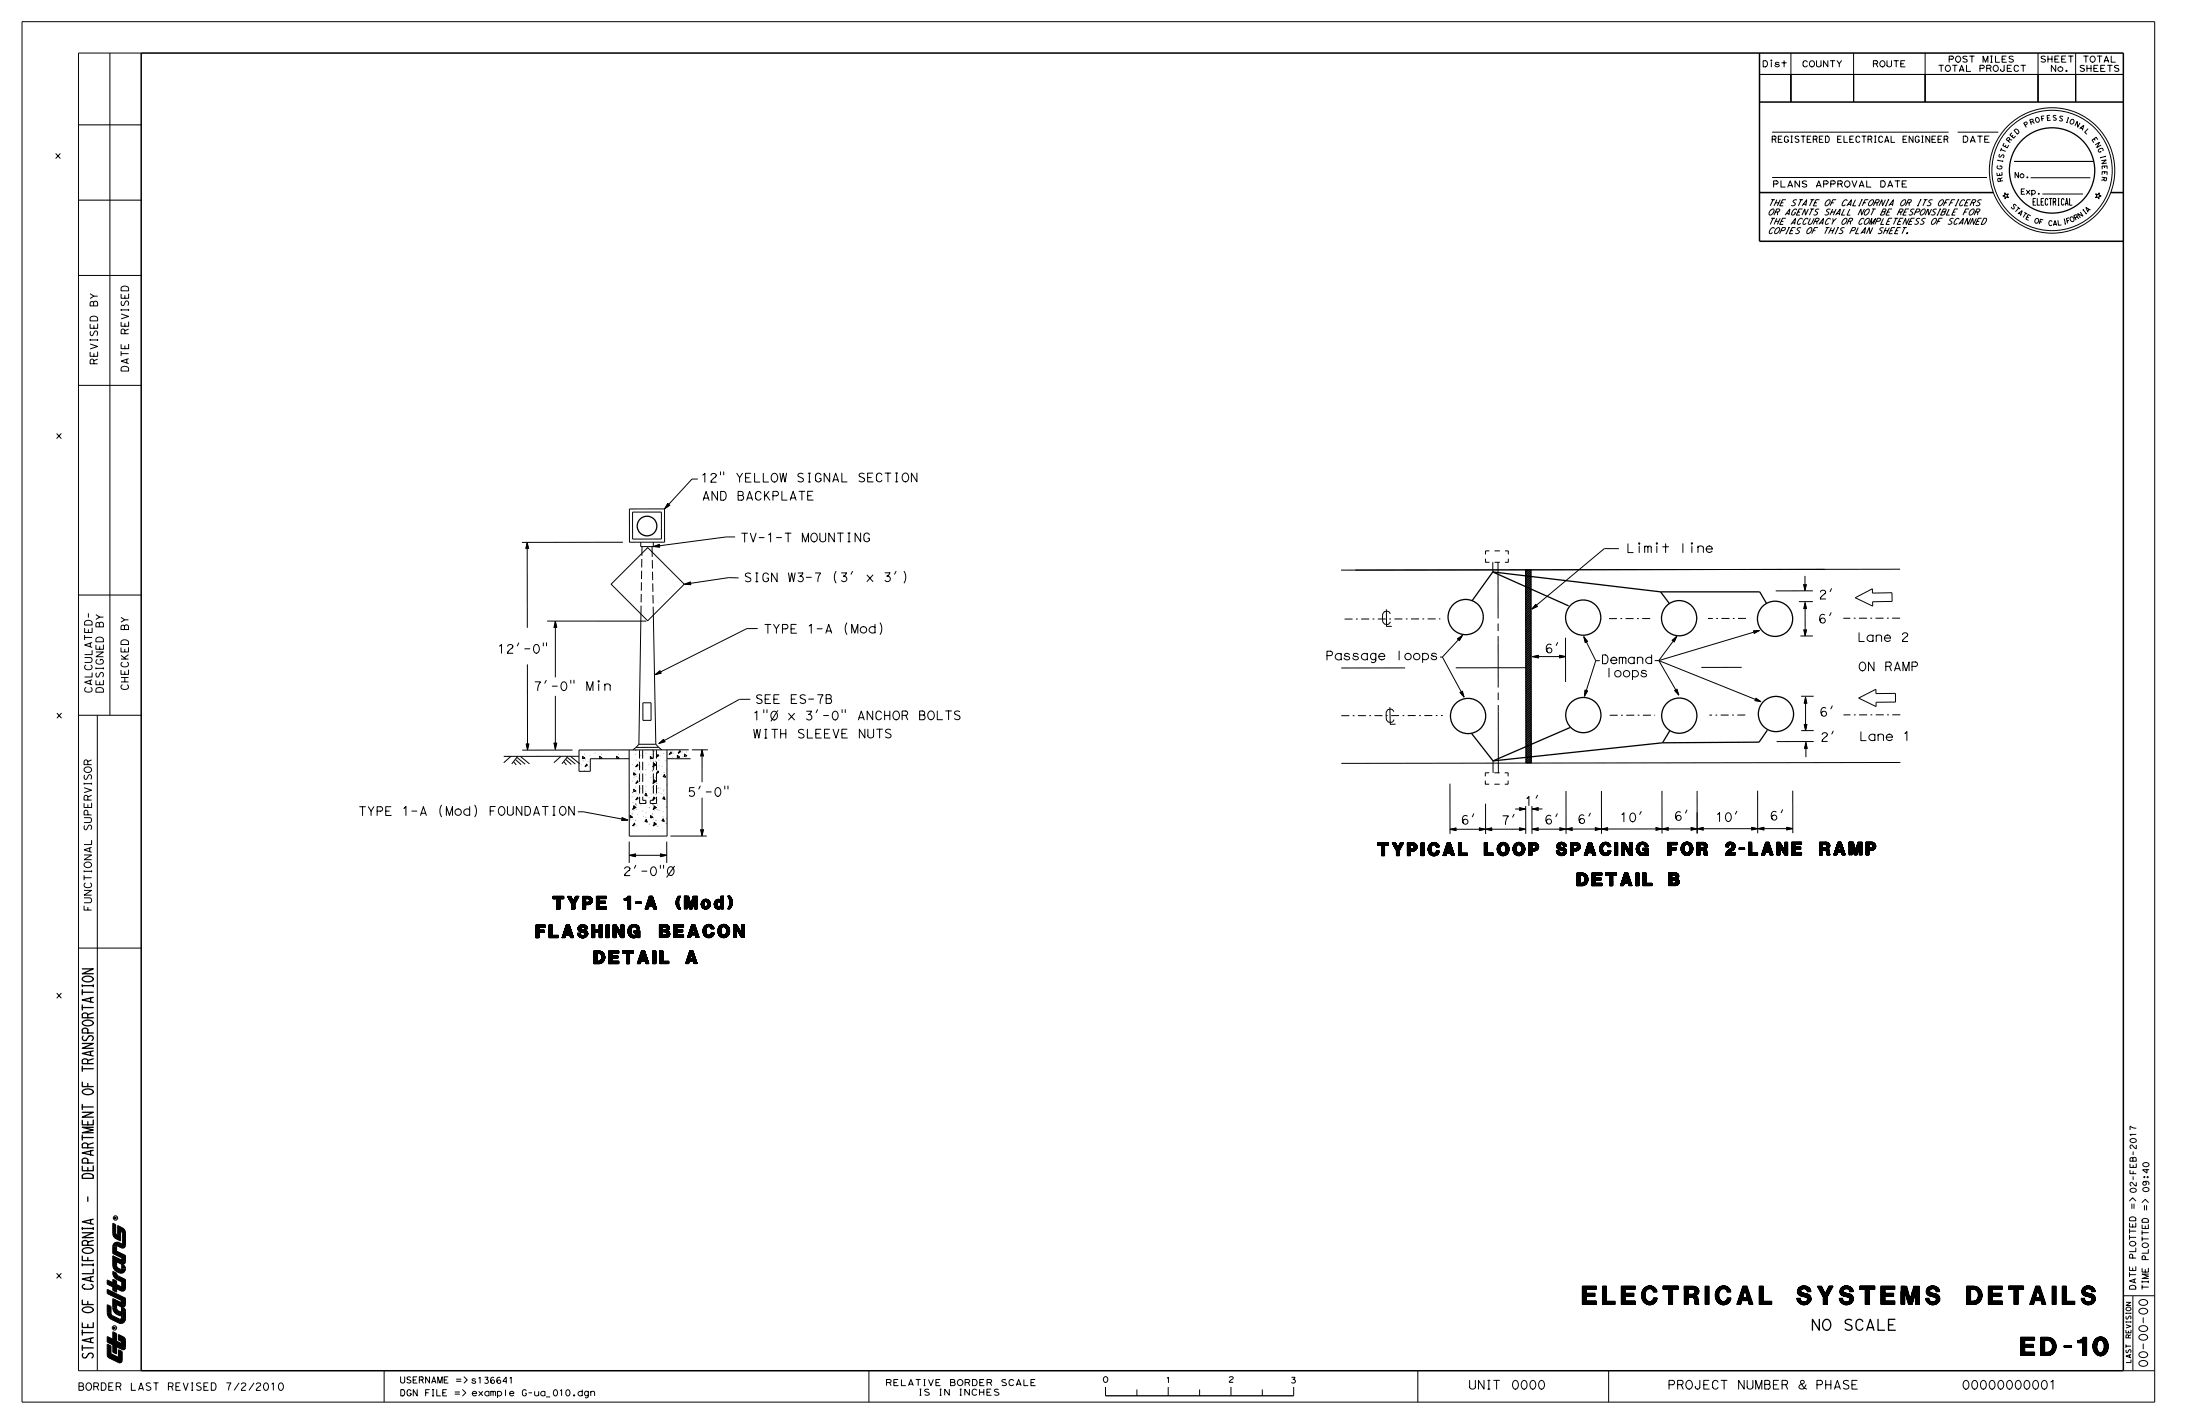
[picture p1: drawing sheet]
<svg xmlns="http://www.w3.org/2000/svg" width="432mm" height="279mm" viewBox="0 0 432 279" stroke-linecap="round" stroke-linejoin="round" font-family="sans-serif">
<g fill="none" stroke="#000" stroke-width=".2">
<path d="M4.3 4.3h418.6v270.8h-418.6zM21.6 10.4v129.9M27.7 10.4h-12.3v258.6h12.3M347.7 12.2v.9M351.5 10.4v9.6M363.8 10.4v9.6M377.8 10.4v9.6M400 10.4v9.6M407.4 10.4v9.6M416.8 14.6h-71.5v5.4h71.5M15.4 24.5h12.3M15.4 39.3h12.3"/>
<path d="M347.8 25.9h34.6M347.8 34.8h42.2M384.2 25.9h8M393.5 37.8l.3 .4 .4-.2-.3 .4 .3 .4-.4-.2-.3 .4v-.4l-.4-.2 .4-.1zM395.3 31.7h15.6M398.6 34.9h11.7M400.9 38.1h7.9M411.3 38l.4 .2 .3-.4v.5l.4 .2-.4 .1v.4l-.3-.3-.4 .1 .3-.4zM15.4 54h12.3M15.4 75.6h12.3M123.5 99.9h6.9v6.5h-6.9zM131.1 98.7l.1 .3 .3 .1-1.1 .8z"/>
<path d="M131.1 98.8l-.5 .8M131.1 98.9l-.3 .5 .5-.3M131.2 99l-.2 .2 .3-.2M131.4 99.1l-.8 .5M137 94h-1.2l-5.4 5.9M141.4 92.6v.6M142 92.6v.6M15.4 116.8h12.3M103.3 107.6l.2-.6 .1 .6M103.5 106.7l-.2 .9M103.5 106.4v16.8M103.5 106.4l.3 1.3-.3-.2-.3 .2z"/>
<path d="M103.5 106.7l.2 .9M103.5 107.5v-.2l-.1 .2M119.9 114.6l7.2-7.2 7.2 7.2-7.2 7.2zM122.3 106.4h-19.9M124.2 100.5h5.6v5.3h-5.6zM125.8 106.4v.8h2.4M126 107.2v1.4M128 107.2v1.1M128.2 106.4v.8M128.2 107.2l1.3-.4-.2 .3 .2 .3zM129.4 107l-.3 .1 .3 .1M129.4 107l-.6 .2h.6"/>
<path d="M129.4 106.9l-.9 .3 1 .1M134.3 114.6l1.2-.4-.1 .3 .2 .2zM135.4 114.4l-.2 .1h.3M135.5 114.3l-.6 .2 .6 .1M135.5 114.2l-.9 .4 1 .1M144.3 105.4h-1.8l-14.3 1.8M145 113.4l-2-.1-8.7 1.3M164.1 112.1a2.17 2.17 0 0 0 0 2.3M167.3 112.1l-.3 .6M175.9 112.1l-.3 .6M177.5 112.1a2.16 2.16 0 0 1 0 2.3M272.1 119.5v3.4h1.1"/>
<path d="M291.6 109.6v.7h.7M292.3 108.1h-.7v.7M293 110.3v1.9M293.3 108.1h1.1M293.3 110.3h1.1M294 110.3v11.1M295.4 108.1h.6v.7M296 109.6v.7h-.6M301.5 118.5v.3l.3 .2-1.1 .5zM301.5 118.6l-.6 .7 .8-.4M301.5 118.7l-.4 .5 .6-.3M301.5 118.8l-.2 .2 .3-.1"/>
<path d="M317.8 107.7l-2.9-.1-14.2 11.9M321.7 107.2v1.2M325.2 107.2v1.2M332.1 107.2v1.2M354 114.6l.3 .2 .2-.2-.2 1.3zM354.1 114.7l.2 .6 .1-.6M354.2 119.4l.1-.6 .1 .6M354.3 113v2.9M354.3 118.2v6.6M354.3 118.5l-.2 .9M354.3 118.2l.3 1.3-.3-.2-.3 .2zM354.3 118.5l.2 .9"/>
<path d="M354.3 114.8v.2l-.1-.2M354.4 119.3l-.1-.2-.1 .2M354.5 114.7l-.2 .9-.2-.9M355.8 115.9h-7.3M355.8 118h-2.7M359.5 115.5l-.3 .6M364.1 117.3l3.4-1.8v.9l3.8-.1 .1 1.7-3.9 .1 .1 .8zM372.9 111.7l-109.7 .2M101.8 126.1l-.3 .6M103.5 130.4v16.8M106.6 126.1v.6M107.2 133.5l-.3 .6"/>
<path d="M107.3 126.1v.6M107.4 121.9h19.5M108.9 123.1l.1-.6 .1 .6M109 121.9v11M109 136.5v10.5M109 121.9l.3 1.3-.3-.2-.3 .2zM109 122.2l-.2 .9M109 122.2l.2 .9M109.1 123l-.1-.2-.1 .2M112 133.5v.6M112.7 133.5v.6M117.5 134.2v1.3"/>
<path d="M118.7 134.5l.4-.3 .6 .1 .1 1.2M118.7 134.2v1.3M125.8 120.5l-.4 25.5M126.2 137.9h1.6v3.4h-1.6zM128.2 120.7l.5 25.3M128.6 132.4l1-.8-.1 .3 .3 .2zM129.5 131.8l-.2 .2 .3-.1M129.6 131.7l-.5 .4 .6-.1M129.6 131.7l-.8 .6 .9-.3M147.3 137.2h-2.2l-15.8 8.7M148.7 123.3h-2.1l-18 9.1M149.9 139.3v.5"/>
<path d="M150.5 139.2v.6M152.7 139.4l-1.4 2.1M160.5 139.2l-.3 .6M165.3 139.2v.6M165.9 139.2v.6M166.2 122.2a2.17 2.17 0 0 0 0 2.3M172.7 122.2a2.16 2.16 0 0 1 .1 2.3M188.3 139.6a.56 .56 0 0 0-.6-.1 .56 .56 0 0 0-.3 .5l.5 .3a.45 .45 0 0 1 .5 .3 .45 .45 0 0 1-.2 .6h-.5l-.3-.2M272.8 138.8l.1 3.3h1M272.9 120.4a.8 .8 0 0 0-1.2-.4l-.3 .5-.1 .5 .1 1 .3 .5a.81 .81 0 0 0 1.2-.5M273.6 139.6a.8 .8 0 0 0-1.2-.4l-.3 .5v.5v1.1l.4 .4a.8 .8 0 0 0 1.1-.5M275.8 131l-12.6 .1"/>
<path d="M282.6 128.9h.5M283.1 128.9l4.3 7.9M286 125.4l1.1-.7-.7 1.1-.1-.3zM286.1 125.4l.8-.5-.5 .8M286.2 125.4l.5-.3-.3 .5M286.2 125.4l.3-.1-.2 .2M286.5 135.8h.3l.2-.2 .4 1.2zM286.9 135.8l.1 .2-.2-.2M286.9 135.7l.2 .6-.4-.5M287 135.6l.2 .9-.6-.7M287.1 124.7l-4 4.2M294 122.3v1.5"/>
<path d="M294 124.8l.1 10.1M294.1 135.9v1.5M294.1 138.3v13.4M299.6 131h-13.9M300.8 128.8l1.2-.2-.2 .2 .2 .3zM301.9 128.8h-.3l.3 .1M301.9 128.7l-.6 .1 .6 .2M302 128.6l-1 .2 1 .2M305.7 126.1l-.3 .5M306 128.5l1.3 .3-1.3 .3 .2-.3zM306.1 128.6l.9 .2-.9 .2M306.1 128.7l.6 .1-.6 .2"/>
<path d="M306.2 128.8h.2l-.2 .1M307.3 125.1v8.7M307.3 128.8h-6.5M310.8 124.9l2.4 4.7M310.8 124.9l.9 1h-.4l-.2 .3zM311 125.2l.2 .9M311 125.2l.6 .7M311.1 135.4l.2 .2 .3-.1-.6 1.1zM311.2 135.4l-.1 1 .4-.9M311.2 135.5v.6l.3-.5M311.3 135.5l-.1 .3 .2-.2M311.4 125.9l-.2-.2 .1 .2"/>
<path d="M311.5 125.9l-.4-.5 .1 .6M313.2 129.6l-2.2 7M313.2 129.6h.8M325.6 129.6l20 8.1M325.6 129.6l3.9 6.8M325.6 129.6h-.8M328.1 125.7l1-.9-.5 1.2-.1-.3zM328.2 125.7l.7-.6-.3 .8M328.3 125.7l.5-.4-.3 .6M328.4 125.7l.2-.2-.1 .3M328.6 135.4l.4 .1 .1-.3 .4 1.2zM329 135.4l.1 .2-.2-.1"/>
<path d="M329 135.3l.2 .6-.4-.5M329.1 135.2l.3 .9-.7-.6M329.1 124.8l-3.5 4.8M341.8 130.9l-7.9 .1M344.1 123.8l1.3-.1-1.1 .6v-.3zM344.2 123.8h.9l-.8 .4M344.2 123.9h.6l-.5 .2M344.3 124l.2-.1-.2 .2M344.5 137.4l.9 .2M344.6 137l1 .7-1.2-.2 .2-.2zM344.6 137l.8 .6M344.6 137.1l.5 .4-.6-.1"/>
<path d="M344.6 137.2l.2 .2-.2-.1M345.4 123.7l-19.8 5.9M354 123.5l.3 .2 .3-.2-.3 1.3zM354.2 123.6l.1 .6 .1-.6M354.2 137.9l.2-.5 .1 .6M354.4 123.7l-.1 .2-.1-.2M354.4 136.8l.3 1.2-.3-.1-.3 .1zM354.4 136.8v6.5M354.4 137.9v-.2l-.1 .2M354.5 123.6l-.2 .9-.2-.9M354.6 138l-.2-.9-.2 .9M355.8 124.8h-2.4"/>
<path d="M356 136.6h-2.5M359.4 120.2l-.3 .6M359.6 138.5l-.3 .6M364.8 137l3.4-1.8v.9l3.8-.1v1.7l-3.8 .1v.8zM15.4 140.3h12.3M19.1 140.3v128.7M86.7 158a2.17 2.17 0 0 0 0 2.3M93.2 158a2.16 2.16 0 0 1 0 2.3M100.3 148.4l-1.4 1.3M100.8 149.5l.5 .6M101.2 149l1.1 1M101.5 148.6l1.6 1.3"/>
<path d="M101.6 148.4l-1.2 1.5M102.1 148.4l1.8 1.5M103.3 145.9l.2 .2 .3-.2-.3 1.3zM103.4 146l.1 .6 .2-.6M103.6 146l-.1 .3v-.3M103.7 146l-.2 .9-.2-.9M108.7 145.7l.3 .2 .3-.2-.3 1.3zM108.8 145.8l.2 .9M108.9 145.8l.1 .6 .1-.6M109.1 145.9l-.1 .2-.1-.2M109.2 145.8l-.2 .9M110.1 148.4l-1.4 1.2"/>
<path d="M110.7 149.4l.5 .7M111 149l1.1 1M111.3 148.6l1.6 1.3M111.4 148.4l-1.1 1.5M112 148.4l1.8 1.5M112.4 147.2h-9.9M113.4 159.3h1.1l8.8 1.6M113.6 148.4h-14.7M114.1 150.1h.1M114.3 148.4l.5 .3-.5 .2zM114.4 149.3h.1M114.7 148h.1"/>
<path d="M114.7 151.2h.1M114.9 149.1h.1M115.2 149.9l.1 .3-.5 .2zM115.4 149.4h.1M115.6 150.5h.1M115.8 148.2h.1M116.8 148.8h.1M116.8 147.8h.1M117.7 148.4l.4 .3-.4 .2zM118.1 148h.1M121 148.4l.5 .3-.5 .2zM121.4 148h.1"/>
<path d="M123.7 160l.5 .3-.5 .2zM124.1 156.3h.1M124.1 159.6h.1M124.1 150h.1M124.1 153.3h.1M124.1 159.8h.1M124.2 157.5h.1M124.3 155.5h-.1M124.4 151.6l.4 .4-.4 .1zM124.4 154.9l.4 .3-.4 .1zM124.4 158.1l.4 .3-.4 .2zM124.5 152.5h.1"/>
<path d="M124.5 159h.1M124.5 158.3l.1 .2-.4 .3zM124.7 148h.1M124.7 151.2h.1M124.7 154.4h.1M124.7 157.7h.1M124.7 157.8h.1M124.8 157.9h.1M124.8 146.6l-.6 .5M124.9 149.1h.1M124.9 147.2h-.1M124.9 152.4h.1"/>
<path d="M124.9 155.6h.1M125 158.8h.1M125.1 149.9l.1 .3-.4 .3zM125.1 153.2l.1 .3-.4 .2zM125.1 156.4l.1 .3-.4 .3zM125.2 156.6h.1M125.2 159.8h.1M125.4 149.4h.1M125.4 152.7h.1M125.4 155.9h.1M125.4 146l-.6 .6M125.6 153.7h.1"/>
<path d="M125.6 157h.1M125.8 148.2h.1M125.8 151.5h.1M125.8 154.7h.1M125.8 157.9h.1M126.1 159.1h.1M126.7 152h.1M126.7 155.3h.1M126.7 147.8h.1M126.7 151h.1M126.8 154.3h.1M126.8 155.6l.2 .6-.5-.1z"/>
<path d="M126.8 159.4h.1M127.4 150.1h.1M127.4 156.6h.1M127.4 158.4h.1M127.5 158.5h.1M127.6 148.4l.5 .4-.5 .1zM127.7 149.3h.1M127.8 152.6h.1M127.8 155.8h.1M128 148h.1M128 154.5h.1M128 157.7h.1"/>
<path d="M128.1 159.6h.1M128.1 159.8h.1M128.1 147.2h.1M128.2 149.1h.1M128.2 152.4h.1M128.2 155.6h.1M128.2 157.9h.1M128.3 149.8l.5 .3-.5 .1zM128.3 153l.5 .3-.5 .2zM128.4 158.1l.4 .4-.4 .1zM128.4 147.4h.1M128.4 150.7h.1"/>
<path d="M128.4 153.9h.1M128.5 149.9l.1 .3-.5 .3zM128.5 153.2l.1 .2-.5 .3zM128.5 159h.1M128.5 156.4l.1 .3-.5 .3zM128.5 158.3l.1 .3-.4 .2zM128.7 149.3h.1M128.7 149.4h.1M128.7 152.7h.1M128.7 152.6h.1M128.7 155.9h.1M128.7 146l.6 .6"/>
<path d="M128.7 146h-3.3M128.9 147.2h.1M128.9 150.5h.1M128.9 153.7h.1M128.9 157h.1M128.9 158.8h.1M129.1 148.2h.1M129.1 154.7h.1M129.1 157.9h.1M129.1 158.9h.1M129.2 148l.1 .3-.5 .3zM129.2 151.3l.1 .2-.5 .3z"/>
<path d="M129.3 148.3h.1M129.3 146.6l.6 .5M129.3 146.6h-4.5M129.3 154.6h.1M129.3 149.2h.1M129.3 145.9l1-.9v.4l.3 .1zM129.3 155.5h.1M129.4 150.3h.1M129.4 159h.1M129.6 148.3h.1M129.6 154.7h.1M129.8 155.7h.1"/>
<path d="M130 150.4h.1M130 156.7h.1M130.1 152.4h.1M130.1 159.3h.1M130.2 155.2h.1M130.3 147.8h.1M130.3 155.9h.1M130.3 155h.1M130.3 145.3l-.2 .2 .2-.1M130.3 145.1l-.7 .7 .9-.3M130.3 145.2l-.5 .4 .6-.2M130.3 156.3l.2 .6-.4-.2z"/>
<path d="M130.4 151.6h.1M130.4 152l.2 .5-.4-.1zM130.7 149.2h.1M130.8 158.3h.1M130.8 158.4h.1M130.9 147.7h.1M130.9 150.9h.1M130.9 154h.1M130.9 147.1v16.9l-7.4 .1v-17M130.9 157.2h.1M131 148.9h4.5M131.1 148h.1"/>
<path d="M131.6 147.7h.1M131.7 147.5l.1 .3-.5 .3zM131.8 147.8h.1M132 148.6h.1M132 147.6h.1M132.1 147.8h.1M132.9 148.2l.5 .4-.5 .1zM133.3 147.8h.1M133.4 147.4h.1M133.4 147.3l.1 .2-.4 .3zM133.6 147.5h.1M133.9 147.6h.1"/>
<path d="M134 148.5h.1M134.3 148l.5 .3-.5 .1zM134.6 148.6h.1M134.7 147.5h.1M135.2 147.1l-21.6 .1v4.1h2.3v-2.4h7.6M135.8 147.1h3.1M137.4 154.2l-.2 .6M137.7 148.3l.1-.6 .1 .6M137.8 156.5v7.5M137.8 147.1v6.4M137.8 147.1l.3 1.3-.3-.2-.3 .2zM137.9 148.3l-.1-.3-.1 .3"/>
<path d="M138 148.3l-.2-.9-.2 1M142.3 154.2v.6M142.9 154.2v.6M284.6 153.8v9.8M289.2 159.7l-.2 .6M291.5 153.2v.7h.8M291.6 157.7v5.9M292.3 151.6h-.8v.7M293 149.3v2.4M293.3 153.9h1M293.3 151.6h1M295.3 151.6h.7v.7"/>
<path d="M296 153.2v.7h-.7M297.2 159.8l-.3 .5M298.2 158.5l1.3 .2-1.3 .3 .2-.3zM298.2 158.5l1 .2-1 .2M298.3 158.6l.6 .1-.6 .2M298.3 158.7h.3l-.3 .1M299.5 158.2v5.4M299.5 158.7h-2.1M300.7 158.2v5.4M300.7 158.7l1.3-.2-.2 .2 .2 .3zM301.8 156l-.3 .6M301.8 158.7h-.2l.2 .1"/>
<path d="M301.9 158.6l-.6 .1 .6 .2M301.9 158.5l-.9 .2 .9 .2M302.7 158.7h-2M305.7 159.7l-.3 .5M307.4 155.2v8.4M312.1 159.6l-.2 .5M314.3 155.2v8.4M322.1 159.2l-.3 .6M326.2 155.2v8.3M331.1 158.9l-.3 .6M333.1 155.2v8.3M340.9 159.2l-.3 .5"/>
<path d="M345 155.1v8.4M349.9 158.9l-.3 .6M351.9 155.1v8.4M354.1 142.1l.3 .2 .3-.2-.3 1.2zM354.3 142.2l.1 .6 .1-.6M354.3 146.8l.1-.6 .2 .6M354.4 142.2v.3l-.1-.3M354.4 145.7l.3 1.2-.3-.2-.2 .2zM354.4 145.7v2.9M354.5 146.8l-.1-.3v.3M354.6 142.1l-.2 1-.2-1M354.7 146.9l-.3-1-.2 1"/>
<path d="M356 143.4h-2.5M356 145.5h-7.3M359.8 143.5l-.3 .5M373 149.6l-109.7 .2M122 160.4l1.3 .5-1.4 .1 .3-.3zM122.1 160.5l.9 .4h-1M122.1 160.6l.6 .2h-.6M122.1 160.7l.3 .1h-.3M123.5 165.1v4.2M123.5 167.8l1.3-.3-.2 .3 .2 .3zM123.8 160.9h.1M124.3 160.7h.1"/>
<path d="M124.5 162.2h.1M124.5 161.5l.1 .3-.4 .2zM124.7 167.8h-.3l.3 .1M124.7 167.7l-.6 .1 .6 .2M124.7 167.6l-.9 .2 .9 .2M124.7 161h.1M124.8 160.9h.1M124.8 169.8l-.3 .6M125 162.1h.1M126.3 160.2h.1M126.5 161.2h.1M126.8 160.4h.1"/>
<path d="M126.8 160.8l.3 .5-.5-.1zM127.4 161.7h.1M127.5 161.7h.1M127.7 160l.5 .4-.5 .1zM128.3 160.7h.1M128.4 161.4l.4 .3-.4 .1zM128.5 161.5l.1 .3-.4 .3zM128.7 161h.1M128.7 160.9h.1M129 162.1h.1M129.1 162.2h.1M129.6 167.5l1.3 .3-1.3 .3 .1-.3z"/>
<path d="M129.6 169.8v.6M129.6 167.6l1 .2-1 .2M129.7 167.7l.6 .1-.6 .2M129.7 167.8h.3l-.3 .1M129.8 161h.1M130.1 160.3h.1M130.2 160.6l.2 .6-.5-.1zM130.2 169.8v.6M130.8 161.6h.1M130.8 160.6h.1M130.9 167.8h-7.4M130.9 165.1v4.2"/>
<path d="M131.3 170.2a.71 .71 0 0 1 .8 .1 .71 .71 0 0 1 .2 .9 .66 .66 0 0 1-.8 .6 .66 .66 0 0 1-.5-.9zM131.6 164h7.1M132.4 169.9l-1.6 2.3M137.5 162.7l.3 .2 .3-.2-.3 1.3zM137.7 162.8l.1 .6 .1-.6M137.9 162.9l-.1 .2-.1-.2M138 162.8l-.2 .9-.2-.9M284.6 162.7l1.2-.3-.1 .3 .1 .3zM285.7 162.7h-.3l.3 .1M285.7 162.6l-.5 .1 .5 .1M285.8 162.5l-.9 .2 .9 .2M290.3 162.5l1 .2-.9 .2"/>
<path d="M290.4 162.6l.6 .1-.6 .1M290.4 162.6l.3 .1-.3 .1M291.6 162.7l1.3-.3-.2 .3 .2 .3-2.6-.6 .2 .3-.2 .3 1.3-.3M292.7 162.6l-.2 .1 .2 .1M292.8 162.6l-.6 .1 .6 .1M292.8 162.5l-.9 .2 .9 .2M298.2 162.4l1.2 .3-1.2 .3 .1-.3zM298.2 162.5l.9 .2-.9 .2M298.3 162.6l.6 .1-.6 .1M298.3 162.6l.3 .1h-.3M299.4 162.7h-14.8M300.7 162.7l1.3-.3-.2 .3 .2 .3z"/>
<path d="M301.8 162.6l-.2 .1 .2 .1M301.9 162.6l-.6 .1 .6 .1M301.9 162.5l-.9 .2 .9 .2M306.1 162.4l1.3 .3-1.3 .3 .2-.3zM306.1 162.5l1 .2-1 .2M306.2 162.6l.6 .1-.6 .1M306.2 162.6l.3 .1h-.3M307.4 162.7h-6.7M307.4 162.7l1.2-.3-.1 .3 .1 .3zM308.5 162.6l-.3 .1h.3M308.5 162.5l-.5 .2 .5 .1M308.6 162.5l-.9 .2 .9 .2"/>
<path d="M313 162.4l.2 .3-.2 .2 2.6-.5-.2 .3 .2 .2zM313.1 162.5l.9 .2-.9 .2M313.1 162.5l.6 .2-.6 .1M313.2 162.6l.2 .1h-.2M315.5 162.6l-.3 .1h.3M315.5 162.5l-.6 .2 .6 .1M315.5 162.5l-.9 .2 .9 .2M325 162.4l.9 .2-.9 .2M325.1 162.5l.5 .1-.6 .2M325.1 162.6h.3l-.3 .1M326.2 162.6l-1.2 .3 .1-.3-.1-.2 2.5 .5-.2-.3 .2-.2-1.3 .2M327.4 162.6h-.3l.3 .1"/>
<path d="M327.4 162.5l-.6 .1 .6 .2M327.5 162.4l-1 .2 1 .2M331.9 162.4l.1 .2-.1 .3 2.5-.6-.2 .3 .2 .3zM331.9 162.4l.9 .2-.9 .2M331.9 162.5l.6 .1-.6 .2M332 162.6h.2l-.2 .1M333.1 162.6l-25.7 .1M334.2 162.6h-.2l.2 .1M334.3 162.5l-.6 .1 .6 .1M334.3 162.4l-.9 .2 .9 .2M343.7 162.3l1.3 .3-1.3 .3 .2-.3zM343.8 162.4l.9 .2-.9 .2"/>
<path d="M343.8 162.5l.6 .1-.6 .1M343.9 162.5l.2 .1h-.2M345 162.6h-11.9M345 162.6l1.3-.3-.2 .3 .2 .3zM346.1 162.5l-.2 .1h.2M346.2 162.5l-.6 .1 .6 .1M346.2 162.4l-.9 .2 .9 .2M350.6 162.3l1.3 .3-1.3 .3 .2-.3zM350.7 162.4l.9 .2-.9 .2M350.7 162.5l.6 .1-.6 .1M350.8 162.5l.2 .1h-.2M351.9 162.6h-6.9"/>
<path d="M15.4 186h12.3M418 235.6l.6-.6 .6 .6M420.4 235.9l.7-.6 .6 .6M22.1 246.4l.8 1.2M22.1 246.4l1.5 .7h.2l.1-.3M22.1 246.4v1.8a1.64 1.64 0 0 0 2.1 1.5l.4-.5v-.3l-.2-.5-1.5-.8M22.1 251.7l-1.1-.6v.9l1.1 .5M22.1 251.7v-.7l.8 .4v.6M22.1 252.5v.7l.8 .3v-.6M22.1 251.7l.8 1.2M22.1 245.9l1.8 .9M22.9 245.5l1.7 .8"/>
<path d="M22.9 247.6v.9l.8 .6 .2-.2v-.8M22.9 252l-.8 .5M22.9 245.5l-.8 .4M23.1 240.5a1.72 1.72 0 0 1 1.5 1.4v2.6l-.2 .3-.4 .1-1.1-.4v1M23.1 242.4l.6 1.1M23.1 240.5l.6 1.1M23.1 242.4l-.3-.2-.1-.3v-1.6l-.6-.3v2a1.16 1.16 0 0 0 .7 1.1l.9 .4M23.1 240.5v1.9M23.5 255.5l-1.4-.7v1.8a1.56 1.56 0 0 0 1.2 1.5M23.7 241.6l.2 .1 .2 .4v1.8l-.2 .2a1.1 1.1 0 0 0-1.6-.1l-.2 .6v1.3M23.7 241.6v1.9M23.8 256.4v.8l-.2 .2a.81 .81 0 0 1-.7-.7"/>
<path d="M23.8 255.2v.2l-.3 .1M23.9 251.5l-.1 .9-.9-.4M24 246.7v.2M24 248.6h.1M24.2 256.6l-1.3-.6v.6M24.2 256.6l.4 .4v1.8a.91 .91 0 0 1-1.3 .8l-1.4-.7a1.47 1.47 0 0 1-.9-1.3v-1.6l.8 .3v1.4l.1 .3 1.7 .8 .2-.2v-.5h-.5M24.3 248.9h.1M24.5 248.9h.1M24.6 252.7l-.1 .4-.4 .2-1.2-.4M24.6 254.7l-3.6-1.7v.8l2.8 1.4M24.6 254.7v1.4l-.4 .4-.4-.1M24.6 251.1l-1.4-.7-.3-.6-.8-.3a1.56 1.56 0 0 0 .9 1.6l.9 .4"/>
<path d="M24.6 246.3v1.4l-.4 .4-.4-.1M24.6 251.1v1.6M24.6 254.7l-.8 .5M24.6 246.3l-.7 .5M24.6 251.1l-.7 .4M416.7 254.2h6.2M418.6 254.2v14.8M21.8 265.5v-1.4l-.8-.4 .1 2.4 .3 .3 1.9 1a.47 .47 0 0 0 .7-.5v-1.7l-.8-.4v1.4M24.2 262.3l-1-.5v1.1l.6 .3v.4l-.9-.4v-1.5l-.8-.4v1.5l-1.1-.6v1.1l1.1 .6v1.4l.8 .4v-1.5l1.1 .6a.44 .44 0 0 0 .6-.4v-1.7l-.4-.4M24.4 264.4l-.3 .2M75.4 269v6.1M170.5 269v6.1"/>
<path d="M217 272.1v1.8M223.1 272.6v1.3M229.3 272.1v1.8M235.4 272.6v1.3M241.6 272.1v1.8M247.8 272.6v1.3M253.9 272.1v1.8M278.3 269v6.1M315.7 269v6.1M416.8 269h6.1"/>
<circle cx="347.7" cy="11.9" r=".09"/>
<circle cx="402.8" cy="33.4" r="11.8"/>
<circle cx="402.8" cy="33.4" r="12.3"/>
<circle cx="321.7" cy="106.6" r=".12"/>
<circle cx="325.2" cy="106.6" r=".12"/>
<circle cx="332.1" cy="106.6" r=".12"/>
<circle cx="117.5" cy="133.7" r=".12"/>
<circle cx="22.7" cy="239" r=".43"/>
<circle cx="22.5" cy="260.5" r=".43"/>
</g>
<path d="M263.9 121.5l18.8-.1M315.8 121.4h8.3M342.7 121.3h-7.5M372.9 121.3h-11.1M263.3 140.4h19.9M315.9 140.3h8.9M342.6 140.3h-7.1M373 140.3h-11.2" fill="none" stroke="#000" stroke-width=".2" stroke-dasharray="1.6 .7 .3 .7" stroke-linecap="butt"/>
<g fill="none" stroke="#000" stroke-width=".25">
<path d="M293 112.2l-4.1 5.7M293 112.2l32.9 3.9M293 112.2l14.9 6.7M299.4 111.8h1.1v37.9h-1zM299.5 111.8l-.1 .1M299.9 111.8l-.5 .4M300.2 111.8l-.8 .8M300.5 112.2l-1.1 1.1M300.5 112.6l-1.1 1M300.5 112.9l-1.1 1.1M300.5 113.3l-1.1 1M300.5 111.9l-1.1 1"/>
<path d="M300.5 113.6l-1.1 1.1M300.5 114l-1.1 1M300.5 114.3l-1 1.1M300.5 114.7l-1 1M300.5 115l-1 1M300.5 115.4l-1 1M300.5 115.7l-1 1M300.5 116.1l-1 1M300.5 116.4l-1 1M300.5 116.8l-1 1M300.5 117.1l-1 1M300.5 117.4l-1 1.1"/>
<path d="M300.5 117.8l-1 1M300.5 118.8l-1 1.1M300.5 119.2l-1 1M300.5 119.5l-1 1.1M300.5 119.9l-1 1M300.5 118.1l-1 1.1M300.5 118.5l-1 1M325.9 116.1h19.5l1.3 2.3M325.9 116.1l1.7 2.3M300.5 120.2l-1 1.1M300.5 120.6l-1 1M300.5 120.9l-1 1.1"/>
<path d="M300.5 121.3l-1 1M300.5 121.6l-1 1.1M300.5 122l-1 1M300.5 122.3l-1 1.1M300.5 122.7l-1 1M300.5 123l-1 1.1M300.5 123.4l-1 1M300.5 123.7l-1 1.1M300.5 124.1l-1 1M300.5 125.5l-1 1M300.5 125.8l-1 1M300.5 126.2l-1 1"/>
<path d="M300.5 126.5l-1 1M300.5 124.4l-1 1.1M300.5 124.8l-1 1M300.5 125.1l-1 1M300.5 126.8l-1 1.1M300.5 127.2l-1 1M300.5 127.5l-1 1.1M300.5 127.9l-1 1M300.5 128.2l-1 1.1M300.5 128.6l-1 1M300.5 128.9l-1 1.1M300.5 129.3l-1 1"/>
<path d="M300.5 129.6l-1 1.1M300.5 130l-1 1M300.5 130.3l-1 1.1M300.5 130.7l-1 1M300.5 131l-1 1.1M300.5 131.4l-1 1M300.5 131.7l-1 1.1M300.5 132.1l-1 1M300.5 132.4l-1 1.1M300.5 132.8l-1 1M300.5 133.1l-1 1.1M300.5 134.2l-1 1"/>
<path d="M300.5 134.5l-1 1.1M300.5 134.9l-1 1M300.5 135.2l-1 1M300.5 133.5l-1 1M300.5 133.8l-1 1.1M300.5 135.6l-1 1M300.5 135.9l-1 1M300.5 136.2l-1 1.1M300.5 136.6l-1 1M300.5 136.9l-1 1.1M300.5 137.3l-1 1M300.5 137.6l-1 1.1"/>
<path d="M300.5 138l-1 1M300.5 138.3l-1 1.1M300.5 138.7l-1 1M300.5 139l-1 1.1M300.5 139.4l-1 1M300.5 139.7l-1 1.1M288.8 143.9l4.2 5.4M300.5 140.8l-1 1M300.5 141.1l-1 1.1M300.5 141.5l-1 1M300.5 141.8l-1 1.1M300.5 140.1l-1 1"/>
<path d="M300.5 140.4l-1 1.1M300.5 142.2l-1 1M300.5 142.5l-1 1.1M300.5 142.9l-1 1M300.5 143.2l-1 1.1M300.5 143.6l-1 1M300.5 143.9l-1 1.1M300.5 144.3l-1 1M300.5 144.6l-1 1M300.5 145l-1 1M300.5 145.3l-1 1M300.5 145.7l-1 1"/>
<path d="M300.5 146l-1 1M300.5 146.3l-1 1.1M300.5 147.4l-1 1M300.5 147.7l-1 1.1M300.5 148.1l-1 1M300.5 148.4l-1 1.1M300.5 146.7l-1 1M300.5 147l-1 1.1M300.5 149.1l-.5 .6M300.5 148.8l-.8 .9M300.5 149.5l-.1 .2M308.1 142.8l-15.1 6.5"/>
<path d="M326.3 145.7l-33.3 3.6M327.8 143.3l-1.5 2.4M346.9 143.3l-1.6 2.3-19 .1M16.2 193.2v.4M16.2 194.2v1M16.2 197.2v1M16.2 197.7h2.1M16.2 194.7h2.1M16.2 193.4h2.1M16.2 190.1h2.1l-2.1 1h2.1M16.3 191.8l.3-.2a1.27 1.27 0 0 1 1.7 .5 1.28 1.28 0 0 1-2.1-.1zM17.2 199.1a.59 .59 0 0 0-.5-.4 .59 .59 0 0 0-.5 .4v.6h2.1"/>
<path d="M17.8 195.8v.8M18.3 195.7l-2.1 .5 2.1 .5M18.3 193.2v.4M18.3 198.7l-1.1 .4v.6M16.2 212.3v.9h2.1M16.2 209.2v1M16.2 216.7v1M16.2 217.2h2.1M16.2 209.7h2.1M16.2 218.2h2.1l-2.1 1h2.1M16.2 204.7h2.1l-2.1 1h2.1M16.3 214l.3-.2a1.27 1.27 0 0 1 1.7 .4 1.28 1.28 0 0 1-2.1 0z"/>
<path d="M16.3 200.5l.3-.3a1.27 1.27 0 0 1 1.7 .5 1.28 1.28 0 0 1-2.1 0zM16.3 203.3a.51 .51 0 0 0 .1 .8 .51 .51 0 0 0 .8-.4 .55 .55 0 0 1 .8-.5 .55 .55 0 0 1 0 1M17.2 208.1a.59 .59 0 0 0-.5-.4 .59 .59 0 0 0-.5 .4v.6h2.1M17.2 212.6v.6M17.2 202.7v-.6a.6 .6 0 0 0-.5-.4 .6 .6 0 0 0-.5 .4v.6h2.1M17.8 206.3v.8M18.3 219.8v.9h-2.1v-.9M18.3 206.2l-2.1 .5 2.1 .5M18.3 207.7l-1.1 .4v.6M16.2 222.7v1M16.2 223.2h2.1M16.2 230.6a1.59 1.59 0 0 1 2.1 .1v.5h-2.1z"/>
<path d="M17.2 224.6a.59 .59 0 0 0-.5-.3 .59 .59 0 0 0-.5 .3v.6h2.1M17.2 234.8v.9M17.2 220.1v.6M17.2 229.1v.6M17.2 228.2v-.6a.6 .6 0 0 0-.5-.4 .6 .6 0 0 0-.5 .4v.6h2.1M17.8 225.8v.8M17.8 239.3v.8M18.3 239.2l-2.1 .5 2.1 .5M18.3 228.8v.9h-2.1v-.9M18.3 225.7l-2.1 .5 2.1 .5M18.3 224.3l-1.1 .3v.6M18.3 221.2h-2.1l2.1 .5-2.1 .5h2.1"/>
<path d="M16.2 255.1v.9h2.1M16.2 246.5v.8h2.1M16.2 240.9v.3M16.2 248v.4M16.2 248.2h2.1M16.2 241h2.1M16.2 241.9h2.1l-2.1 .9h2.1M16.3 256.7l.3-.2a1.27 1.27 0 0 1 1.7 .5 1.28 1.28 0 0 1-2.1-.1zM16.3 245.1l.3-.2a1.27 1.27 0 0 1 1.7 .5 1.28 1.28 0 0 1-2.1-.1zM16.6 252a.49 .49 0 0 0-.4 .6 .49 .49 0 0 0 .6 .3 1.09 1.09 0 0 0 1.5-.5l-.4-.4M17.2 243.7a.59 .59 0 0 0-.5-.3 .59 .59 0 0 0-.5 .3v.6h2.1M17.2 246.7v.6"/>
<path d="M17.2 255.3v.7M17.2 259.8v.7M17.8 250.6v.8M18.3 259.5v1h-2.1v-.9M18.3 250.5l-2.1 .5 2.1 .5M18.3 249v.9h-2.1M18.3 240.9v.3M18.3 248v.4M18.3 243.4l-1.1 .3v.6M16.2 261v1M16.2 264v1M16.2 264.5h2.1"/>
<path d="M16.2 261.5h2.1M16.3 265.6a.51 .51 0 0 0 .1 .8 .51 .51 0 0 0 .8-.4 .55 .55 0 0 1 .8-.5 .55 .55 0 0 1 0 .9M17.8 262.6v.8M18.3 262.5l-2.1 .5 2.1 .5M21.2 262.4v.8M21.2 263.9v2M21.7 264.2v1.5M22.3 261.5v3.7M22.8 261.7v3.8M23.4 262v.9M23.4 265v1.6M24.4 263v1.4"/>
<path d="M217 273.9h36.9"/>
<circle cx="402.8" cy="33.4" r="8.4"/>
<circle cx="127" cy="103.2" r="1.93"/>
<circle cx="287.7" cy="121.1" r="3.5"/>
<circle cx="310.7" cy="121.2" r="3.5"/>
<circle cx="329.6" cy="121.3" r="3.5"/>
<circle cx="348.4" cy="121.4" r="3.5"/>
<circle cx="288.1" cy="140.5" r="3.5"/>
<circle cx="310.8" cy="140.3" r="3.5"/>
<circle cx="329.6" cy="140.4" r="3.5"/>
<circle cx="348.6" cy="140.1" r="3.5"/>
</g>
<path d="M125.8 120.5l.2-11.9M128.2 120.7l-.2-12.4M125.5 147.2v10.5M125.5 157.7l1.3-.1M126.1 147.2l.1 9.8M126.2 157h.6M126.8 157.6v-.6M127.6 157.6v-.6M128.2 147.2v9.8M128.2 157h-.6M128.8 147.2l.1 10.4M128.9 157.6h-1.3" fill="none" stroke="#000" stroke-width=".2" stroke-dasharray="1.7 .6" stroke-linecap="butt"/>
<path d="M125.6 150.5h.1M126.8 157.5h.1M128 151.2h.1M129.1 151.5h.1" fill="none" stroke="#000" stroke-width=".2" stroke-dasharray="1.7 .6"/>
<g fill="none" stroke="#000" stroke-width=".3">
<path d="M27.7 10.4h389.1v258.6h-389.1zM345.3 10.4v36.9h71.5M345.3 37.8h45.9M414.3 37.8h2.5M21.2 253.5l3 1.5v.9l-.2 .1M21.2 251.5l3.2 1.6M21.2 251.7l3 1.5M21.2 253.4l3.1 1.5v1l-.2 .3h-.2M21.3 256.3v1.3a1.17 1.17 0 0 0 .7 1l1.6 .8 .6-.3 .1-.3v-1.5l-.3-.4M21.5 256.3v1.3a1.01 1.01 0 0 0 .6 .9l1.4 .7a.46 .46 0 0 0 .7-.4v-1.5l-.2-.3M22.4 240.3v2a1.45 1.45 0 0 0 1.1 .9M22.4 255.1v1.5a1.34 1.34 0 0 0 1.6 1.2"/>
<path d="M22.4 248.2a1.38 1.38 0 0 0 1.7 1.2l.2-.5M22.4 249.7a1.17 1.17 0 0 0 .7 1.1l1.1 .5v1.7M22.4 251.3v1.9M22.5 240.3v1.7a1.18 1.18 0 0 0 1 1M22.6 242l.2 .5 .7 .4M22.6 255.5l1.3 .7M22.6 255.3l1.4 .7M22.6 255.1v1.5a1.13 1.13 0 0 0 1.4 1M22.6 251.3v2M22.6 248.2a1.11 1.11 0 0 0 1.5 1l.1-.3-.2-.3M22.6 249.8l.3 .7 1.4 .7v1.9M23.2 240.9l1 .5"/>
<path d="M23.2 241.1l.9 .5 .2 .5M23.2 241l1 .5 .2 .6M23.2 240.8l1.1 .5M23.3 241.1v1.7M23.4 241.2v1.7M23.9 256.3l-1.1-.5v.8a.89 .89 0 0 0 1.1 .8l.1-.2M23.9 256.3a.45 .45 0 0 0 .6-.4v-1.1l-3.3-1.6v.5l2.8 1.4-.1 .4-.2 .1-1.4-.6v1.6a1.54 1.54 0 0 0 1.7 1.4M23.9 244.6l-.7-.4-.5 .1-.1 1.4 1.7 .8v1.2l-.4 .1-1.3-.7v1.2M24 241.2l.4 .4 .1 .5M24 246.7l-1.7-.8v-1.3a.73 .73 0 0 1 1-.7l.5 .3 .3-.1 .1-2a.77 .77 0 0 0-.7-.7v1.9a1.47 1.47 0 0 1-1.2-1.3v-1.8l.3 .2v1.5a.76 .76 0 0 0 .6 .7v-1.9a1.48 1.48 0 0 1 1.3 1.2v2.4a.45 .45 0 0 1-.6 .4l-.8-.4-.3 .1v1.2l1.7 .8v1.1a.45 .45 0 0 1-.6 .4l-1.1-.5v.9a1 1 0 0 0 1.2 .8v-.8l.4 .2 .1 .4M24 248.4l.3 .5M24 246.9l-.1 .2-.4 .1-1.2-.6v1.6a1.53 1.53 0 0 0 1.9 1.4l.3-.7"/>
<path d="M24.1 255.3a.49 .49 0 0 1-.7 .4M24.1 258.6a.56 .56 0 0 1-.8 .5M24.2 256.7l-.2-.1v2l-.3 .4-.3-.1-1.6-.8-.1-.4v-1.3l-.5-.2a2.39 2.39 0 0 0 .4 2.4l1.8 .9a.79 .79 0 0 0 1.1-.7v-1.5l-.3-.6M24.2 252.2a.46 .46 0 0 1-.7 .5M24.2 244.3l-.2 .1-.9-.4-.4 .1-.2 .3-.1 1.4 1.8 .8v.9l-.2 .1-1.6-.8v1.5M24.2 246.9a.49 .49 0 0 1-.7 .5M24.3 241.9v2.4M24.3 255.3l-.3 .5-.6 .1M24.3 252.2l-.3 .6h-.6M24.3 244.3v.2l-.4 .1M24.3 246.9l-.3 .6h-.6M24.3 243.9l-.3 .4h-.2"/>
<path d="M24.4 241.9v2.4M24.5 252.7v-1.6l-1.3-.6-.4-.6-.5-.2a1.33 1.33 0 0 0 .7 1.2l1 .5v.8l-.2 .3-1-.4v-.7l-.5-.2v.7l-1.1-.6v.6l1.1 .5v.7l.5 .2v-.6l1 .5a.49 .49 0 0 0 .7-.5M21.2 262.6l2.8 1.4v-1l-.6-.3M21.2 263.1l2.9 1.5 .3-.2M21.2 263.2l1.1 .6M21.2 262.4l1.1 .6M21.2 263l3 1.5M21.2 263.9l.5 .3M21.3 265.9l.2 .3 1.9 .9 .3-.2M21.3 264v1.9M21.4 266l2.2 1.1M21.4 264v1.9l2.2 1.1v-1.9"/>
<path d="M21.5 264.1v1.7l2 1v-1.7M21.7 265.7l1.7 .9M21.7 265.6l1.7 .8M22.3 261.5l.5 .2M22.3 265.2l.5 .3M22.4 261.6v3.7M22.5 261.6v3.7M22.6 261.7v3.7M22.8 263.2l1.2 .6M23.4 265l.5 .3-.1 1.6-.2 .4-2.1-1-.3-.4M23.4 262l.8 .4 .3 .4v1.6l-.1 .2-.3 .1-1.3-.6M23.4 262.2l.9 .4 .1 .4"/>
<path d="M23.4 262.4l.9 .5v1.5l-3.1-1.6M23.4 262.9l.6 .3M23.4 262.6l.7 .4v1.2l-2.9-1.5M23.4 262.3l.9 .5M23.7 265.2v1.8"/>
</g>
<g font-size="3.6">
<text x="310.6" y="255.9">ELECTRICAL SYSTEMS DETAILS</text>
<text x="396.6" y="266">ED-10</text>
</g>
<g font-size="2.5">
<text x="270.4" y="167.9">TYP</text>
<text x="279" y="167.8">I</text>
<text x="280.3" y="167.8">CAL</text>
<text x="291.4" y="167.8">LOOP</text>
<text x="305.5" y="167.8">SPACI</text>
<text x="318.3" y="167.8">NG</text>
<text x="327.4" y="167.8">FOR</text>
<text x="338.7" y="167.8">2-</text>
<text x="343.2" y="167.7">LA</text>
<text x="348.8" y="167.7">NE</text>
<text x="357.1" y="167.7">RAMP</text>
<text x="309.6" y="173.8">DETAIL B</text>
<text x="108.6" y="178.4">TYPE 1-A (Mod)</text>
<text x="105.2" y="184">FLASHING BEACON</text>
<text x="116.6" y="189.1">DETAIL A</text>
</g>
<text font-size="2.2" x="355.3" y="261">NO SCALE</text>
<g font-size="1.7">
<text x="137.5" y="94.6">12&quot; YELLOW SIGNAL SECTION</text>
<text x="137.7" y="98.2">AND BACKPLATE</text>
<text x="145.3" y="106.3">TV-1-T MOUNTING</text>
<text x="319.2" y="108.4">Limit line</text>
<text x="146" y="114.1">SIGN W3-7 (3' x 3')</text>
<text x="356.9" y="117.5">2'</text>
<text x="149.8" y="124.2">TYPE 1-A (Mod)</text>
<text x="356.9" y="122.2">6'</text>
<text x="364.5" y="125.9">Lane 2</text>
<text x="97.6" y="128.2">12'-0&quot;</text>
<text x="260.1" y="129.5">Passage loops</text>
<text x="303.2" y="128.1">6'</text>
<text x="314.2" y="130.2">Demand</text>
<text x="364.7" y="131.6">ON RAMP</text>
<text x="104.7" y="135.5">7'-0&quot; Min</text>
<text x="312.2" y="132.8">loops</text>
<text x="147.7" y="141.3">1&quot;O x 3'-0&quot; ANCHOR BOLTS</text>
<text x="148.2" y="138">SEE ES-7B</text>
<text x="357.1" y="140.5">6'</text>
<text x="147.7" y="144.8">WITH SLEEVE NUTS</text>
<text x="357.3" y="145.5">2'</text>
<text x="364.9" y="145.3">Lane 1</text>
<text x="70.3" y="160">TYPE 1-A (Mod) FOUNDATION</text>
<text x="134.9" y="156.2">5'-0&quot;</text>
<text x="286.7" y="161.7">6'</text>
<text x="294.6" y="161.8">7'</text>
<text x="299.2" y="158.1">1'</text>
<text x="303.1" y="161.7">6'</text>
<text x="309.6" y="161.6">6'</text>
<text x="317.9" y="161.2">10'</text>
<text x="328.6" y="161">6'</text>
<text x="336.6" y="161.2">10'</text>
<text x="347.3" y="160.9">6'</text>
<text x="122.3" y="171.8">2'-0&quot;O</text>
<text x="421.5" y="268.4" transform="rotate(-90 421.5 268.4)">00-00-00</text>
<text x="288.2" y="272.6">UNIT</text>
<text x="296.6" y="272.6">0000</text>
<text x="327.3" y="272.6">PROJECT NUMBER &amp; PHASE</text>
<text x="385" y="272.6">00000000001</text>
</g>
<g font-size="1.5">
<text x="19.2" y="60.3" transform="rotate(-90 19.2 60.3)">BY</text>
<text x="25.2" y="65.7" transform="rotate(-90 25.2 65.7)">REVISED</text>
<text x="19.2" y="71.6" transform="rotate(-90 19.2 71.6)">REVISED</text>
<text x="25.2" y="73.1" transform="rotate(-90 25.2 73.1)">DATE</text>
<text x="20.3" y="123.3" transform="rotate(-90 20.3 123.3)">BY</text>
<text x="25.2" y="123.8" transform="rotate(-90 25.2 123.8)">BY</text>
<text x="18.1" y="136.1" transform="rotate(-90 18.1 136.1)">CALCULATED-</text>
<text x="20.3" y="136.1" transform="rotate(-90 20.3 136.1)">DESIGNED</text>
<text x="25.2" y="135.5" transform="rotate(-90 25.2 135.5)">CHECKED</text>
<text x="18" y="163.1" transform="rotate(-90 18 163.1)">SUPERVISOR</text>
<text x="18" y="178.8" transform="rotate(-90 18 178.8)">FUNCTIONAL</text>
<text x="15.2" y="272.8">BORDER LAST REVISED 7/2/2010</text>
</g>
<g font-size="1.3">
<text x="11" y="31.1">x</text>
<text x="398.9" y="40.3">ELECTRICAL</text>
<text x="11" y="86">x</text>
<text x="11" y="140.9">x</text>
<text x="11" y="195.8">x</text>
<text x="11" y="250.8">x</text>
</g>
<g font-size="1.2">
<text x="345.8" y="13.1">Dist</text>
<text x="353.6" y="13.1">COUNTY</text>
<text x="367.5" y="13.1">ROUTE</text>
<text x="380.3" y="14">TOTAL PROJECT</text>
<text x="382.3" y="12.2">POST MILES</text>
<text x="400.3" y="12.2">SHEET</text>
<text x="402.4" y="14">No.</text>
<text x="408" y="14">SHEETS</text>
<text x="408.7" y="12.2">TOTAL</text>
<text x="347.6" y="27.9">REGISTERED ELECTRICAL ENGINEER</text>
<text x="385.1" y="27.9">DATE</text>
<text x="346.9" y="40.4">THE STATE OF CALIFORNIA OR ITS OFFICERS</text>
<text x="347.8" y="36.7">PLANS APPROVAL DATE</text>
<text x="346.9" y="45.9">COPIES OF THIS PLAN SHEET.</text>
<text x="346.9" y="44">THE ACCURACY OR COMPLETENESS OF SCANNED</text>
<text x="346.9" y="42.2">OR AGENTS SHALL NOT BE RESPONSIBLE FOR</text>
<text x="419.2" y="237.3" transform="rotate(-90 419.2 237.3)">=&gt; 02-FEB-2017</text>
<text x="421.7" y="237.6" transform="rotate(-90 421.7 237.6)">=&gt;</text>
<text x="421.8" y="234" transform="rotate(-90 421.8 234)">09:40</text>
<text x="419.2" y="247.1" transform="rotate(-90 419.2 247.1)">PLOTTED</text>
<text x="421.7" y="247.4" transform="rotate(-90 421.7 247.4)">PLOTTED</text>
<text x="419.2" y="253.2" transform="rotate(-90 419.2 253.2)">DATE</text>
<text x="421.7" y="253.2" transform="rotate(-90 421.7 253.2)">TIME</text>
<text x="78.4" y="271.4">USERNAME =&gt; s136641</text>
<text x="78.4" y="273.9">DGN FILE =&gt;</text>
<text x="92.5" y="273.9">example G-ua_010.dgn</text>
<text x="173.7" y="271.9">RELATIVE BORDER SCALE</text>
<text x="180.1" y="273.8">IS IN INCHES</text>
</g>
<g font-size="1.1">
<text x="396.5" y="38.1">Exp.</text>
<text x="216.3" y="271.2">0</text>
<text x="228.7" y="271.3">1</text>
<text x="241" y="271.2">2</text>
<text x="253.2" y="271.4">3</text>
</g>
<g font-size="1">
<text x="400.6" y="23.8" transform="rotate(-10 400.6 23.8)">F</text>
<text x="401.7" y="23.7" transform="rotate(-4 401.7 23.7)">E</text>
<text x="402.8" y="23.6" transform="rotate(1 402.8 23.6)">S</text>
<text x="404" y="23.6" transform="rotate(12 404 23.6)">S</text>
<text x="405.2" y="23.9" transform="rotate(17 405.2 23.9)">I</text>
<text x="393.9" y="29.2" transform="rotate(-63 393.9 29.2)">E</text>
<text x="394.4" y="28.1" transform="rotate(-53 394.4 28.1)">R</text>
<text x="395.1" y="27.3" transform="rotate(-47 395.1 27.3)">E</text>
<text x="395.8" y="26.4" transform="rotate(-42 395.8 26.4)">D</text>
<text x="397.5" y="25.1" transform="rotate(-31 397.5 25.1)">P</text>
<text x="398.6" y="24.5" transform="rotate(-20 398.6 24.5)">R</text>
<text x="399.5" y="24.1" transform="rotate(-15 399.5 24.1)">O</text>
<text x="406.1" y="24.2" transform="rotate(22 406.1 24.2)">O</text>
<text x="407.1" y="24.6" transform="rotate(28 407.1 24.6)">N</text>
<text x="408" y="25.1" transform="rotate(33 408 25.1)">A</text>
<text x="409" y="25.8" transform="rotate(44 409 25.8)">L</text>
<text x="410.5" y="27.4" transform="rotate(55 410.5 27.4)">E</text>
<text x="411.1" y="28.3" transform="rotate(60 411.1 28.3)">N</text>
<text x="411.6" y="29.2" transform="rotate(65 411.6 29.2)">G</text>
<text x="392.9" y="33.4" transform="rotate(-85 392.9 33.4)">G</text>
<text x="393" y="34.5" transform="rotate(-96 393 34.5)">E</text>
<text x="393" y="32.1" transform="rotate(-79 393 32.1)">I</text>
<text x="393.2" y="35.6" transform="rotate(-101 393.2 35.6)">R</text>
<text x="393.2" y="31.2" transform="rotate(-74 393.2 31.2)">S</text>
<text x="393.5" y="30.2" transform="rotate(-69 393.5 30.2)">T</text>
<text x="395.3" y="34.9">No.</text>
<text x="412.2" y="30.4" transform="rotate(76 412.2 30.4)">I</text>
<text x="412.4" y="31.3" transform="rotate(81 412.4 31.3)">N</text>
<text x="412.5" y="34.6" transform="rotate(98 412.5 34.6)">R</text>
<text x="412.6" y="32.4" transform="rotate(87 412.6 32.4)">E</text>
<text x="412.6" y="33.5" transform="rotate(92 412.6 33.5)">E</text>
<text x="394.6" y="40.5" transform="rotate(46 394.6 40.5)">S</text>
<text x="395.2" y="41.2" transform="rotate(41 395.2 41.2)">T</text>
<text x="395.9" y="41.8" transform="rotate(37 395.9 41.8)">A</text>
<text x="409.7" y="41.8" transform="rotate(-43 409.7 41.8)">A</text>
<text x="396.7" y="42.4" transform="rotate(32 396.7 42.4)">T</text>
<text x="397.5" y="42.9" transform="rotate(27 397.5 42.9)">E</text>
<text x="399.1" y="43.6" transform="rotate(18 399.1 43.6)">O</text>
<text x="400.1" y="43.9" transform="rotate(13 400.1 43.9)">F</text>
<text x="401.9" y="44.2" transform="rotate(4 401.9 44.2)">C</text>
<text x="402.9" y="44.3" transform="rotate(-1 402.9 44.3)">A</text>
<text x="403.8" y="44.2" transform="rotate(-6 403.8 44.2)">L</text>
<text x="404.9" y="44.1" transform="rotate(-10 404.9 44.1)">I</text>
<text x="405.6" y="43.9" transform="rotate(-15 405.6 43.9)">F</text>
<text x="406.4" y="43.7" transform="rotate(-24 406.4 43.7)">O</text>
<text x="407.3" y="43.3" transform="rotate(-29 407.3 43.3)">R</text>
<text x="408.2" y="42.8" transform="rotate(-34 408.2 42.8)">N</text>
<text x="409.1" y="42.2" transform="rotate(-39 409.1 42.2)">I</text>
<text x="418.3" y="262.7" transform="rotate(-90 418.3 262.7)">REVISION</text>
<text x="418.3" y="267.6" transform="rotate(-90 418.3 267.6)">LAST</text>
</g>
<g font-size=".5">
<text x="22.9" y="239.2" transform="rotate(-90 22.9 239.2)">R</text>
<text x="22.7" y="260.8" transform="rotate(-90 22.7 260.8)">R</text>
</g>
</svg>
